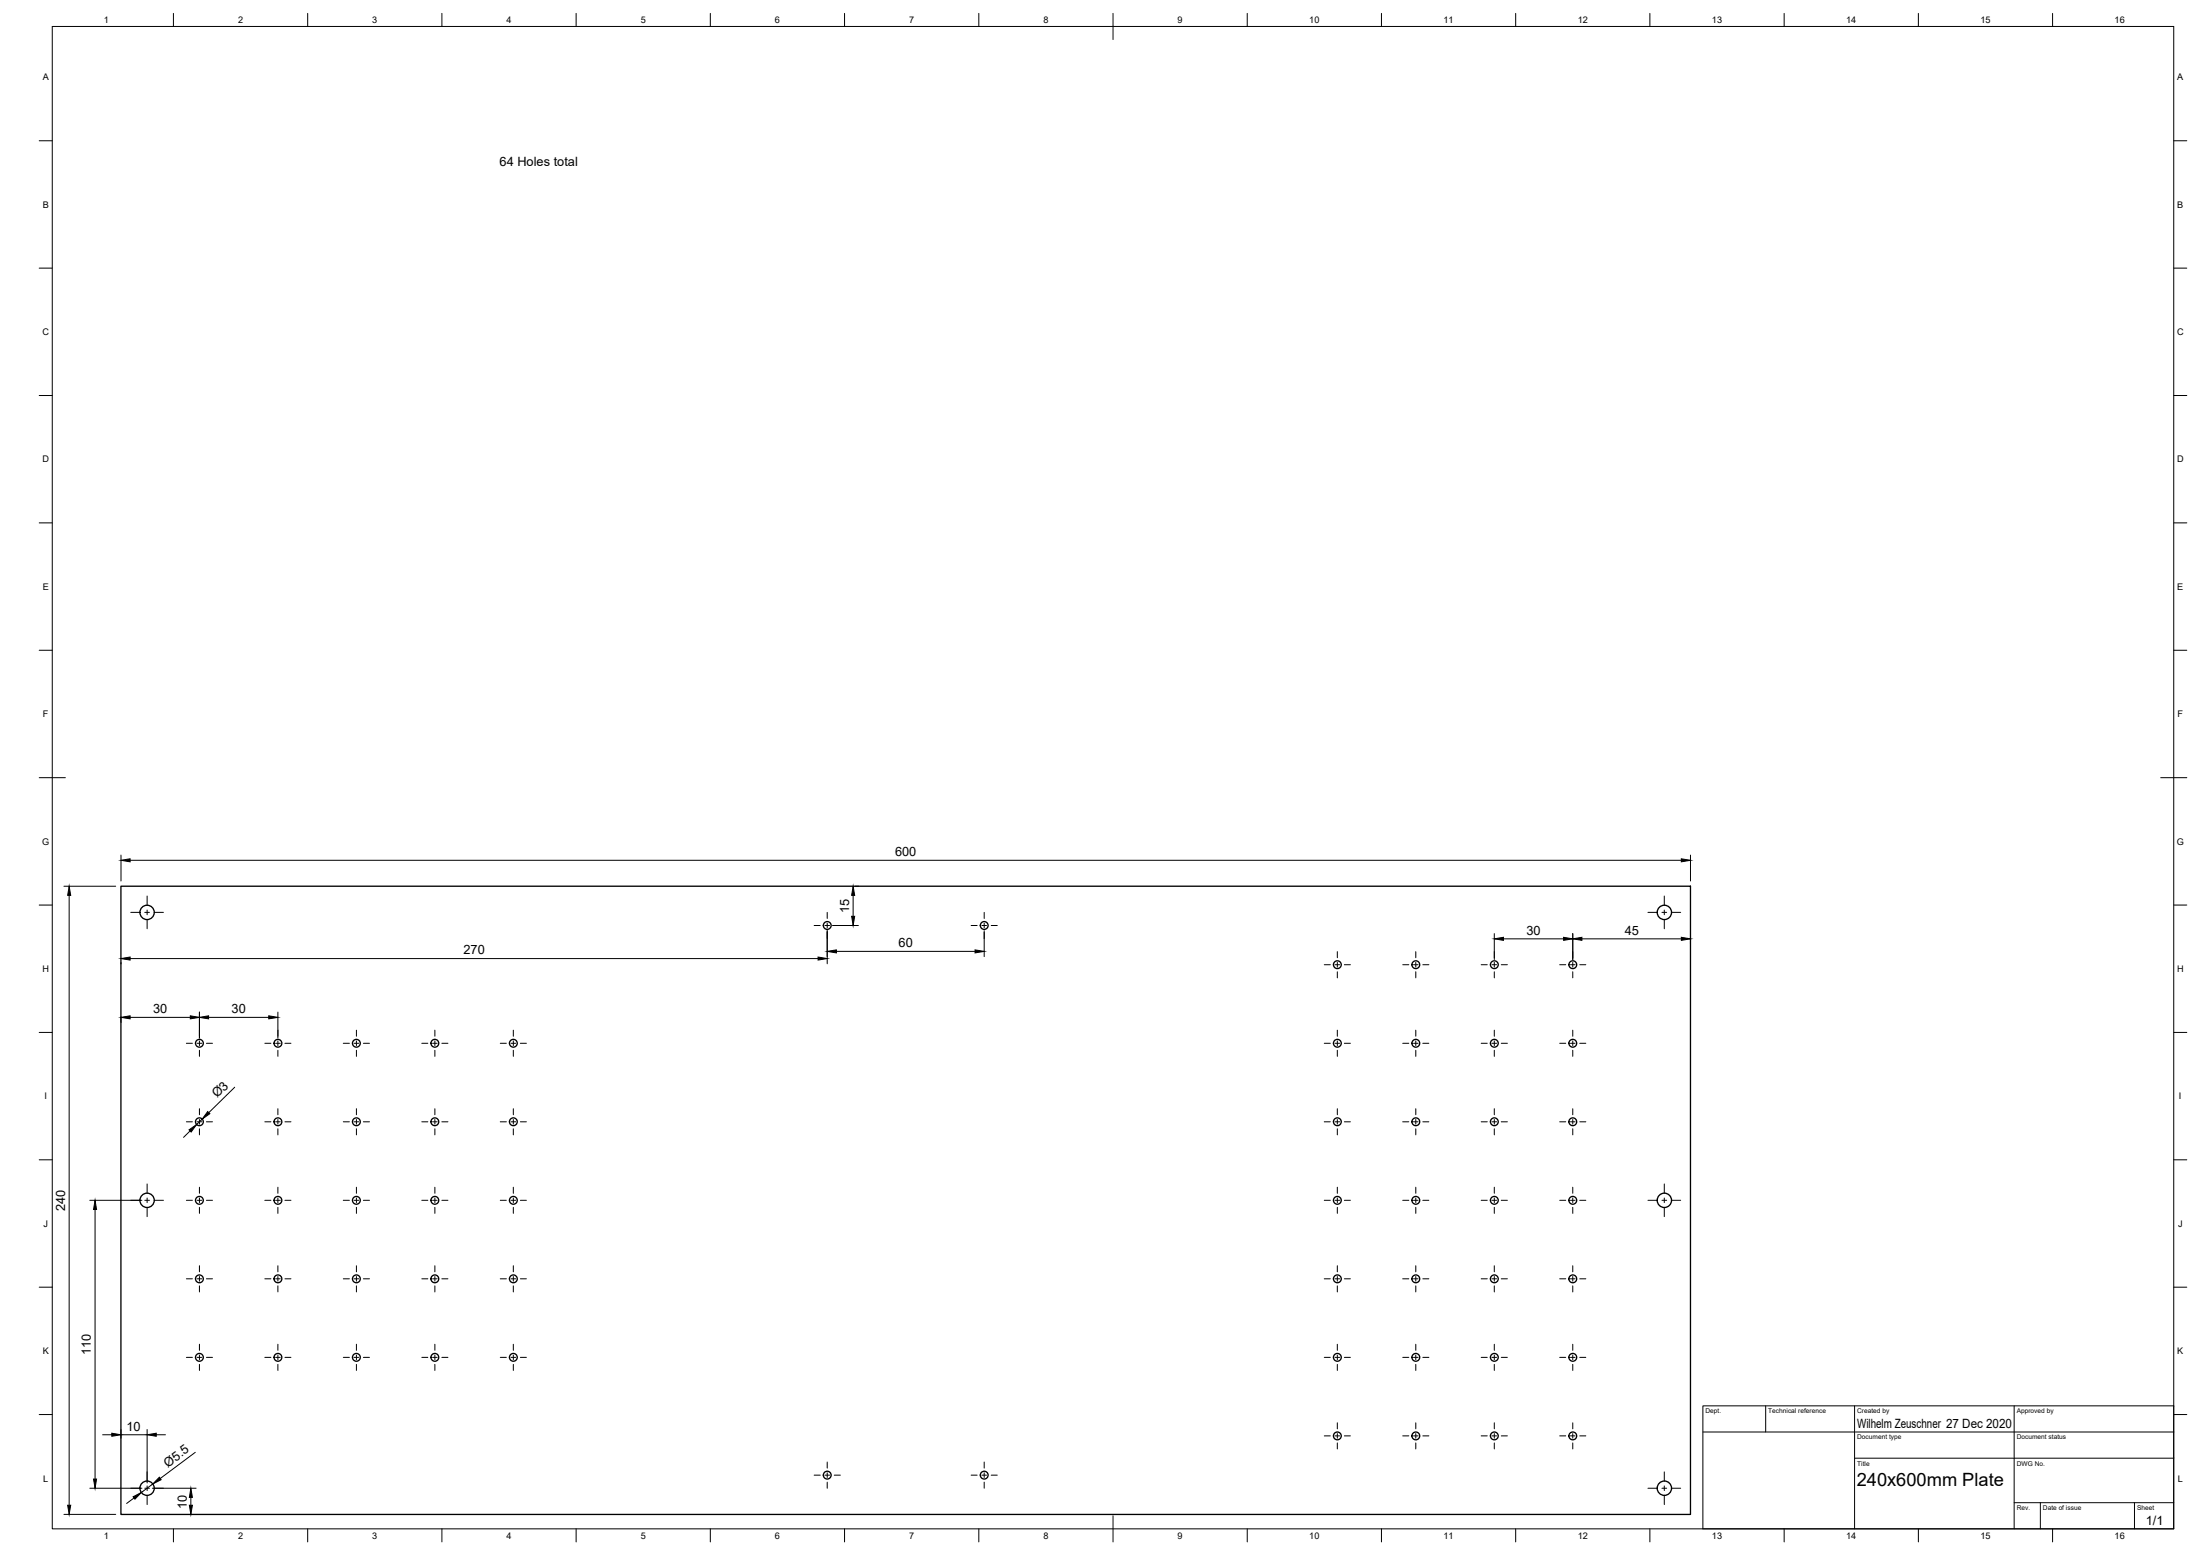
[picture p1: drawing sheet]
<svg xmlns="http://www.w3.org/2000/svg" width="841mm" height="594mm" viewBox="0 0 841 594" stroke-linecap="round" stroke-linejoin="round" font-family="sans-serif">
<!-- layer: Visible -->
<g fill="none" stroke="#000" stroke-width=".51">
<path d="M46.2 338.6h600v240h-600z"/>
<circle cx="56.2" cy="348.6" r="2.74"/>
<circle cx="316.2" cy="353.6" r="1.49"/>
<circle cx="376.2" cy="353.6" r="1.49"/>
<circle cx="636.3" cy="348.6" r="2.74"/>
<circle cx="511.2" cy="368.6" r="1.49"/>
<circle cx="541.2" cy="368.6" r="1.49"/>
<circle cx="571.3" cy="368.6" r="1.49"/>
<circle cx="601.2" cy="368.6" r="1.49"/>
<circle cx="76.2" cy="398.6" r="1.49"/>
<circle cx="106.2" cy="398.6" r="1.49"/>
<circle cx="136.2" cy="398.6" r="1.49"/>
<circle cx="166.2" cy="398.6" r="1.49"/>
<circle cx="196.2" cy="398.6" r="1.49"/>
<circle cx="511.2" cy="398.6" r="1.49"/>
<circle cx="541.2" cy="398.6" r="1.49"/>
<circle cx="571.3" cy="398.6" r="1.49"/>
<circle cx="601.2" cy="398.6" r="1.49"/>
<circle cx="76.2" cy="428.6" r="1.49"/>
<circle cx="106.2" cy="428.6" r="1.49"/>
<circle cx="136.2" cy="428.6" r="1.49"/>
<circle cx="166.2" cy="428.6" r="1.49"/>
<circle cx="196.2" cy="428.6" r="1.49"/>
<circle cx="511.2" cy="428.6" r="1.49"/>
<circle cx="541.2" cy="428.6" r="1.49"/>
<circle cx="571.3" cy="428.6" r="1.49"/>
<circle cx="601.2" cy="428.6" r="1.49"/>
<circle cx="56.2" cy="458.6" r="2.74"/>
<circle cx="76.2" cy="458.6" r="1.49"/>
<circle cx="106.2" cy="458.6" r="1.49"/>
<circle cx="136.2" cy="458.6" r="1.49"/>
<circle cx="166.2" cy="458.6" r="1.49"/>
<circle cx="196.2" cy="458.6" r="1.49"/>
<circle cx="511.2" cy="458.6" r="1.49"/>
<circle cx="541.2" cy="458.6" r="1.49"/>
<circle cx="571.3" cy="458.6" r="1.49"/>
<circle cx="601.2" cy="458.6" r="1.49"/>
<circle cx="636.3" cy="458.6" r="2.74"/>
<circle cx="76.2" cy="488.6" r="1.49"/>
<circle cx="106.2" cy="488.6" r="1.49"/>
<circle cx="136.2" cy="488.6" r="1.49"/>
<circle cx="166.2" cy="488.6" r="1.49"/>
<circle cx="196.2" cy="488.6" r="1.49"/>
<circle cx="511.2" cy="488.6" r="1.49"/>
<circle cx="541.2" cy="488.6" r="1.49"/>
<circle cx="571.3" cy="488.6" r="1.49"/>
<circle cx="601.2" cy="488.6" r="1.49"/>
<circle cx="76.2" cy="518.6" r="1.49"/>
<circle cx="106.2" cy="518.6" r="1.49"/>
<circle cx="136.2" cy="518.6" r="1.49"/>
<circle cx="166.2" cy="518.6" r="1.49"/>
<circle cx="196.2" cy="518.6" r="1.49"/>
<circle cx="511.2" cy="518.6" r="1.49"/>
<circle cx="541.2" cy="518.6" r="1.49"/>
<circle cx="571.3" cy="518.6" r="1.49"/>
<circle cx="601.2" cy="518.6" r="1.49"/>
<circle cx="511.2" cy="548.6" r="1.49"/>
<circle cx="541.2" cy="548.6" r="1.49"/>
<circle cx="571.3" cy="548.6" r="1.49"/>
<circle cx="601.2" cy="548.6" r="1.49"/>
<circle cx="56.2" cy="568.6" r="2.74"/>
<circle cx="316.2" cy="563.6" r="1.49"/>
<circle cx="376.2" cy="563.6" r="1.49"/>
<circle cx="636.3" cy="568.6" r="2.74"/>
</g>
<!-- layer: TitleBlock -->
<path d="M651 537.1h180v47h-180zM675 537.1v10M709 537.1v47M770 537.1v47M651 547.1h180M709 557.1h122M770 574.1h61M780 574.1v10M816 574.1v10" fill="none" stroke="#000" stroke-width=".38"/>
<!-- layer: Border -->
<g fill="none" stroke="#000" stroke-width=".38">
<path d="M20 10.1h811v574h-811zM66.3 5.1v5M117.6 5.1v5M168.9 5.1v5M220.2 5.1v5M271.5 5.1v5M322.9 5.1v5M374.2 5.1v5M425.5 5.1v10M476.8 5.1v5M528.1 5.1v5M579.4 5.1v5"/>
<path d="M630.7 5.1v5M682.1 5.1v5M733.4 5.1v5M784.7 5.1v5M15 53.8h5M831 53.8h5M15 102.4h5M831 102.4h5M15 151.1h5M831 151.1h5M15 199.8h5M831 199.8h5"/>
<path d="M15 248.4h5M831 248.4h5M15 297.1h10M826 297.1h10M15 345.8h5M831 345.8h5M15 394.4h5M831 394.4h5M15 443.1h5M831 443.1h5M15 491.8h5M831 491.8h5"/>
<path d="M15 540.4h5M831 540.4h5M425.5 579.1v10M66.3 584.1v5M117.6 584.1v5M168.9 584.1v5M220.2 584.1v5M271.5 584.1v5M322.9 584.1v5M374.2 584.1v5M476.8 584.1v5M528.1 584.1v5"/>
<path d="M579.4 584.1v5M630.7 584.1v5M682.1 584.1v5M733.4 584.1v5M784.7 584.1v5"/>
</g>
<!-- layer: Center Lines -->
<g fill="none" stroke="#000" stroke-width=".38">
<path d="M50 348.6h3.6M55.4 348.6h1.7M56.2 342.3v3.6M56.2 347.7v1.8M56.2 351.3v3.5M58.9 348.6h3.6M311.2 353.6h2.4M315.3 353.6h1.8M316.2 348.6v2.3M316.2 352.7v1.8M316.2 356.2v2.4M318.9 353.6h2.3"/>
<path d="M371.2 353.6h2.3M375.3 353.6h1.8M376.2 348.6v2.3M376.2 352.7v1.8M376.2 356.2v2.4M378.9 353.6h2.3M630 348.6h3.6M635.3 348.6h1.8M636.2 342.3v3.6M636.2 347.7v1.8M636.2 351.3v3.5M638.9 348.6h3.6"/>
<path d="M506.2 368.6h2.4M510.3 368.6h1.8M511.2 363.6v2.3M511.2 367.7v1.8M511.2 371.3v2.3M513.9 368.6h2.3M536.2 368.6h2.4M540.3 368.6h1.8M541.2 363.6v2.3M541.2 367.7v1.8M541.2 371.3v2.3M543.9 368.6h2.3"/>
<path d="M566.2 368.6h2.4M570.3 368.6h1.8M571.2 363.6v2.3M571.2 367.7v1.8M571.2 371.3v2.3M573.9 368.6h2.3M596.2 368.6h2.4M600.4 368.6h1.7M601.2 363.6v2.3M601.2 367.7v1.8M601.2 371.3v2.3M603.9 368.6h2.3"/>
<path d="M71.2 398.6h2.4M75.4 398.6h1.7M76.2 393.6v2.3M76.2 397.7v1.8M78.9 398.6h2.3M101.2 398.6h2.4M105.3 398.6h1.8M106.2 393.6v2.3M106.2 397.7v1.8M108.9 398.6h2.3M131.2 398.6h2.4M135.3 398.6h1.8"/>
<path d="M136.2 393.6v2.3M136.2 397.7v1.8M138.9 398.6h2.3M161.2 398.6h2.4M165.4 398.6h1.7M166.2 393.6v2.3M166.2 397.7v1.8M168.9 398.6h2.3M191.2 398.6h2.4M195.3 398.6h1.8M196.2 393.6v2.3M196.2 397.7v1.8"/>
<path d="M198.9 398.6h2.3M506.2 398.6h2.4M510.3 398.6h1.8M511.2 393.6v2.3M511.2 397.7v1.8M513.9 398.6h2.3M536.2 398.6h2.4M540.3 398.6h1.8M541.2 393.6v2.3M541.2 397.7v1.8M543.9 398.6h2.3M566.2 398.6h2.4"/>
<path d="M570.3 398.6h1.8M571.2 393.6v2.3M571.2 397.7v1.8M573.9 398.6h2.3M596.2 398.6h2.4M600.4 398.6h1.7M601.2 393.6v2.3M601.2 397.7v1.8M603.9 398.6h2.3M76.2 401.2v2.4M106.2 401.2v2.4M136.2 401.2v2.4"/>
<path d="M166.2 401.2v2.4M196.2 401.2v2.4M511.2 401.2v2.4M541.2 401.2v2.4M571.2 401.2v2.4M601.2 401.2v2.4M71.2 428.6h2.4M75.4 428.6h1.7M76.2 423.6v2.3M76.2 427.7v1.8M76.2 431.2v2.4M78.9 428.6h2.3"/>
<path d="M101.2 428.6h2.4M105.3 428.6h1.8M106.2 423.6v2.3M106.2 427.7v1.8M106.2 431.2v2.4M108.9 428.6h2.3M131.2 428.6h2.4M135.3 428.6h1.8M136.2 423.6v2.3M136.2 427.7v1.8M136.2 431.2v2.4M138.9 428.6h2.3"/>
<path d="M161.2 428.6h2.4M165.4 428.6h1.7M166.2 423.6v2.3M166.2 427.7v1.8M166.2 431.2v2.4M168.9 428.6h2.3M191.2 428.6h2.4M195.3 428.6h1.8M196.2 423.6v2.3M196.2 427.7v1.8M196.2 431.2v2.4M198.9 428.6h2.3"/>
<path d="M506.2 428.6h2.4M510.3 428.6h1.8M511.2 423.6v2.3M511.2 427.7v1.8M511.2 431.2v2.4M513.9 428.6h2.3M536.2 428.6h2.4M540.3 428.6h1.8M541.2 423.6v2.3M541.2 427.7v1.8M541.2 431.2v2.4M543.9 428.6h2.3"/>
<path d="M566.2 428.6h2.4M570.3 428.6h1.8M571.2 423.6v2.3M571.2 427.7v1.8M571.2 431.2v2.4M573.9 428.6h2.3M596.2 428.6h2.4M600.4 428.6h1.7M601.2 423.6v2.3M601.2 427.7v1.8M601.2 431.2v2.4M603.9 428.6h2.3"/>
<path d="M50 458.6h3.6M55.4 458.6h1.7M56.2 452.3v3.6M56.2 457.7v1.8M58.9 458.6h3.6M71.2 458.6h2.4M75.4 458.6h1.7M76.2 453.6v2.3M76.2 457.7v1.8M78.9 458.6h2.3M101.2 458.6h2.4M105.3 458.6h1.8"/>
<path d="M106.2 453.6v2.3M106.2 457.7v1.8M108.9 458.6h2.3M131.2 458.6h2.4M135.3 458.6h1.8M136.2 453.6v2.3M136.2 457.7v1.8M138.9 458.6h2.3M161.2 458.6h2.4M165.4 458.6h1.7M166.2 453.6v2.3M166.2 457.7v1.8"/>
<path d="M168.9 458.6h2.3M191.2 458.6h2.4M195.3 458.6h1.8M196.2 453.6v2.3M196.2 457.7v1.8M198.9 458.6h2.3M506.2 458.6h2.4M510.3 458.6h1.8M511.2 453.6v2.3M511.2 457.7v1.8M513.9 458.6h2.3M536.2 458.6h2.4"/>
<path d="M540.3 458.6h1.8M541.2 453.6v2.3M541.2 457.7v1.8M543.9 458.6h2.3M566.2 458.6h2.4M570.3 458.6h1.8M571.2 453.6v2.3M571.2 457.7v1.8M573.9 458.6h2.3M596.2 458.6h2.4M600.4 458.6h1.7M601.2 453.6v2.3"/>
<path d="M601.2 457.7v1.8M603.9 458.6h2.3M630 458.6h3.6M635.3 458.6h1.8M636.2 452.3v3.6M636.2 457.7v1.8M638.9 458.6h3.6M56.2 461.3v3.5M76.2 461.3v2.3M106.2 461.3v2.3M136.2 461.3v2.3M166.2 461.3v2.3"/>
<path d="M196.2 461.3v2.3M511.2 461.3v2.3M541.2 461.3v2.3M571.2 461.3v2.3M601.2 461.3v2.3M636.2 461.3v3.5M71.2 488.6h2.4M75.4 488.6h1.7M76.2 483.6v2.3M76.2 487.7v1.8M76.2 491.3v2.3M78.9 488.6h2.3"/>
<path d="M101.2 488.6h2.4M105.3 488.6h1.8M106.2 483.6v2.3M106.2 487.7v1.8M106.2 491.3v2.3M108.9 488.6h2.3M131.2 488.6h2.4M135.3 488.6h1.8M136.2 483.6v2.3M136.2 487.7v1.8M136.2 491.3v2.3M138.9 488.6h2.3"/>
<path d="M161.2 488.6h2.4M165.4 488.6h1.7M166.2 483.6v2.3M166.2 487.7v1.8M166.2 491.3v2.3M168.9 488.6h2.3M191.2 488.6h2.4M195.3 488.6h1.8M196.2 483.6v2.3M196.2 487.7v1.8M196.2 491.3v2.3M198.9 488.6h2.3"/>
<path d="M506.2 488.6h2.4M510.3 488.6h1.8M511.2 483.6v2.3M511.2 487.7v1.8M511.2 491.3v2.3M513.9 488.6h2.3M536.2 488.6h2.4M540.3 488.6h1.8M541.2 483.6v2.3M541.2 487.7v1.8M541.2 491.3v2.3M543.9 488.6h2.3"/>
<path d="M566.2 488.6h2.4M570.3 488.6h1.8M571.2 483.6v2.3M571.2 487.7v1.8M571.2 491.3v2.3M573.9 488.6h2.3M596.2 488.6h2.4M600.4 488.6h1.7M601.2 483.6v2.3M601.2 487.7v1.8M601.2 491.3v2.3M603.9 488.6h2.3"/>
<path d="M71.2 518.6h2.4M75.4 518.6h1.7M76.2 513.6v2.3M76.2 517.7v1.8M78.9 518.6h2.3M101.2 518.6h2.4M105.3 518.6h1.8M106.2 513.6v2.3M106.2 517.7v1.8M108.9 518.6h2.3M131.2 518.6h2.4M135.3 518.6h1.8"/>
<path d="M136.2 513.6v2.3M136.2 517.7v1.8M138.9 518.6h2.3M161.2 518.6h2.4M165.4 518.6h1.7M166.2 513.6v2.3M166.2 517.7v1.8M168.9 518.6h2.3M191.2 518.6h2.4M195.3 518.6h1.8M196.2 513.6v2.3M196.2 517.7v1.8"/>
<path d="M198.9 518.6h2.3M506.2 518.6h2.4M510.3 518.6h1.8M511.2 513.6v2.3M511.2 517.7v1.8M513.9 518.6h2.3M536.2 518.6h2.4M540.3 518.6h1.8M541.2 513.6v2.3M541.2 517.7v1.8M543.9 518.6h2.3M566.2 518.6h2.4"/>
<path d="M570.3 518.6h1.8M571.2 513.6v2.3M571.2 517.7v1.8M573.9 518.6h2.3M596.2 518.6h2.4M600.4 518.6h1.7M601.2 513.6v2.3M601.2 517.7v1.8M603.9 518.6h2.3M76.2 521.2v2.4M106.2 521.2v2.4M136.2 521.2v2.4"/>
<path d="M166.2 521.2v2.4M196.2 521.2v2.4M511.2 521.2v2.4M541.2 521.2v2.4M571.2 521.2v2.4M601.2 521.2v2.4M316.2 558.6v2.3M376.2 558.6v2.3M506.2 548.6h2.4M510.3 548.6h1.8M511.2 543.6v2.3M511.2 547.7v1.8"/>
<path d="M511.2 551.3v2.3M513.9 548.6h2.3M536.2 548.6h2.4M540.3 548.6h1.8M541.2 543.6v2.3M541.2 547.7v1.8M541.2 551.3v2.3M543.9 548.6h2.3M566.2 548.6h2.4M570.3 548.6h1.8M571.2 543.6v2.3M571.2 547.7v1.8"/>
<path d="M571.2 551.3v2.3M573.9 548.6h2.3M596.2 548.6h2.4M600.4 548.6h1.7M601.2 543.6v2.3M601.2 547.7v1.8M601.2 551.3v2.3M603.9 548.6h2.3M50 568.6h3.6M55.4 568.6h1.7M56.2 562.3v3.6M56.2 567.7v1.8"/>
<path d="M56.2 571.2v3.6M58.9 568.6h3.6M311.2 563.6h2.4M315.3 563.6h1.8M316.2 562.7v1.8M316.2 566.2v2.4M318.9 563.6h2.3M371.2 563.6h2.3M375.3 563.6h1.8M376.2 562.7v1.8M376.2 566.2v2.4M378.9 563.6h2.3"/>
<path d="M630 568.6h3.6M635.3 568.6h1.8M636.2 562.3v3.6M636.2 567.7v1.8M636.2 571.2v3.6M638.9 568.6h3.6"/>
</g>
<!-- layer: Dimensions -->
<g fill="none" stroke="#000" stroke-width=".38">
<path d="M24.4 338.6h19.8M46.2 326.7v9.9M49.7 328.7h593M326.9 338.6h1.2M646.2 326.7v9.9M26.4 342.1v233M316.2 355.6v12.6M318.2 353.6h9.9M326.1 342.1v8M376.2 355.6v9.9M571.2 356.7v9.9M574.7 358.7h23"/>
<path d="M601.2 356.7v9.9M604.7 358.7h38M646.2 359.6v1.1M46.2 367.7v.5M49.7 366.2h263M319.7 363.5h53M46.2 388.5v2.2M49.7 388.7h23M76.2 386.7v9.9M79.7 388.7h23M106.2 386.7v9.9M89.7 415.4l-9.9 9.7"/>
<path d="M72.7 432.1l-2.5 2.4M77.3 427.5l-2.1 2.1M34.3 458.6h20M36.3 462.1v103M39.2 548.1h3.5M46.2 546.1v3.4M46.2 548.1h10M56.2 546.1v20.5M59.7 548.1h3.5M74.7 554.9l-13.4 9.9M24.4 578.6h19.8M34.3 568.6h20"/>
<path d="M51.2 572.3l-2.8 2.1M58.3 568.6h16.7M58.4 566.9l-4.4 3.3M73 572.1v3"/>
</g>
<g fill="#000" stroke="#000" stroke-width=".38">
<path d="M46.2 328.7l3.5-.6v1.2zM642.7 328.1l3.5 .6-3.5 .6zM26.4 338.6l.6 3.5h-1.1zM325.6 350.1h1.1l-.6 3.5zM326.1 338.6l.6 3.5h-1.1zM571.2 358.7l3.5-.6v1.2zM597.7 358.1l3.5 .6-3.5 .6zM601.2 358.7l3.5-.6v1.2zM642.7 358.1l3.5 .6-3.5 .6zM46.2 366.2l3.5-.6v1.2zM312.7 365.6l3.5 .6-3.5 .6zM316.2 363.5l3.5-.6v1.2z"/>
<path d="M372.7 362.9l3.5 .6-3.5 .6zM46.2 388.7l3.5-.6v1.1zM72.7 388.1l3.5 .6-3.5 .5zM76.2 388.7l3.5-.6v1.1zM102.7 388.1l3.5 .6-3.5 .5zM72.3 431.6l2.9-2-2.1 2.9zM79.4 424.7l.8 .8-2.9 2zM36.3 458.6l.6 3.5h-1.1zM42.7 547.6l3.5 .5-3.5 .6zM56.2 548.1l3.5-.5v1.1zM25.9 575.1h1.1l-.6 3.5zM35.8 565.1h1.1l-.6 3.5z"/>
<path d="M50.9 571.8l3.1-1.6-2.4 2.6zM60.9 564.4l.7 .9-3.2 1.6zM73 568.6l.6 3.5h-1.2zM72.4 575.1h1.2l-.6 3.5z"/>
</g>
<text font-size="7" x="709.8" y="567.6">240x600mm Plate</text>
<g font-size="4.9">
<text x="191" y="63.5">64 Holes total</text>
<text x="342.2" y="327.1">600</text>
<text x="324.6" y="349" transform="rotate(-90 324.6 349)">15</text>
<text x="583.5" y="357.1">30</text>
<text x="621.1" y="357.1">45</text>
<text x="177.2" y="364.7">270</text>
<text x="343.5" y="361.9">60</text>
<text x="58.5" y="387.1">30</text>
<text x="88.5" y="387.1">30</text>
<text x="83" y="419.7" transform="rotate(-44 83 419.7)">Ø3</text>
<text x="24.9" y="462.6" transform="rotate(-90 24.9 462.6)">240</text>
<text x="34.8" y="517.8" transform="rotate(-90 34.8 517.8)">110</text>
<text x="709.9" y="545.6">Wilhelm Zeuschner 27 Dec 2020</text>
<text x="48.4" y="546.6">10</text>
<text x="64.1" y="560.7" transform="rotate(-37 64.1 560.7)">Ø5.5</text>
<text x="71.4" y="576.4" transform="rotate(-90 71.4 576.4)">10</text>
<text x="820.3" y="582.8">1/1</text>
</g>
<g font-size="3.5">
<text x="39.7" y="8.9">1</text>
<text x="91" y="8.9">2</text>
<text x="142.3" y="8.8">3</text>
<text x="193.6" y="8.9">4</text>
<text x="244.9" y="8.8">5</text>
<text x="296.2" y="8.8">6</text>
<text x="347.6" y="8.8">7</text>
<text x="398.9" y="8.8">8</text>
<text x="450.2" y="8.8">9</text>
<text x="500.5" y="8.8">10</text>
<text x="551.8" y="8.9">11</text>
<text x="603.1" y="8.9">12</text>
<text x="654.5" y="8.8">13</text>
<text x="705.8" y="8.9">14</text>
<text x="757.1" y="8.8">15</text>
<text x="808.4" y="8.8">16</text>
<text x="16.3" y="30.7">A</text>
<text x="832.3" y="30.7">A</text>
<text x="16.3" y="79.3">B</text>
<text x="832.3" y="79.3">B</text>
<text x="16.2" y="128">C</text>
<text x="832.2" y="128">C</text>
<text x="16.2" y="176.7">D</text>
<text x="832.2" y="176.7">D</text>
<text x="16.3" y="225.4">E</text>
<text x="832.3" y="225.4">E</text>
<text x="16.4" y="274">F</text>
<text x="832.4" y="274">F</text>
<text x="16.1" y="322.7">G</text>
<text x="832.1" y="322.7">G</text>
<text x="16.2" y="371.3">H</text>
<text x="832.2" y="371.3">H</text>
<text x="17" y="420">I</text>
<text x="833" y="420">I</text>
<text x="16.6" y="468.7">J</text>
<text x="832.6" y="468.7">J</text>
<text x="16.3" y="517.3">K</text>
<text x="832.3" y="517.3">K</text>
<text x="16.5" y="566">L</text>
<text x="832.5" y="566">L</text>
<text x="39.7" y="587.8">1</text>
<text x="91" y="587.8">2</text>
<text x="142.3" y="587.8">3</text>
<text x="193.6" y="587.8">4</text>
<text x="244.9" y="587.8">5</text>
<text x="296.2" y="587.8">6</text>
<text x="347.6" y="587.8">7</text>
<text x="398.9" y="587.8">8</text>
<text x="450.2" y="587.8">9</text>
<text x="500.5" y="587.8">10</text>
<text x="551.8" y="587.8">11</text>
<text x="603.1" y="587.8">12</text>
<text x="654.5" y="587.8">13</text>
<text x="705.8" y="587.8">14</text>
<text x="757.1" y="587.8">15</text>
<text x="808.4" y="587.8">16</text>
</g>
<g font-size="2.5">
<text x="652" y="539.9">Dept.</text>
<text x="676" y="539.9">Technical reference</text>
<text x="710" y="539.9">Created by</text>
<text x="771" y="539.9">Approved by</text>
<text x="710" y="549.9">Document type</text>
<text x="771" y="549.9">Document status</text>
<text x="710" y="559.9">Title</text>
<text x="771" y="559.9">DWG No.</text>
<text x="771" y="576.9">Rev.</text>
<text x="781" y="576.9">Date of issue</text>
<text x="817" y="576.9">Sheet</text>
</g>
</svg>
